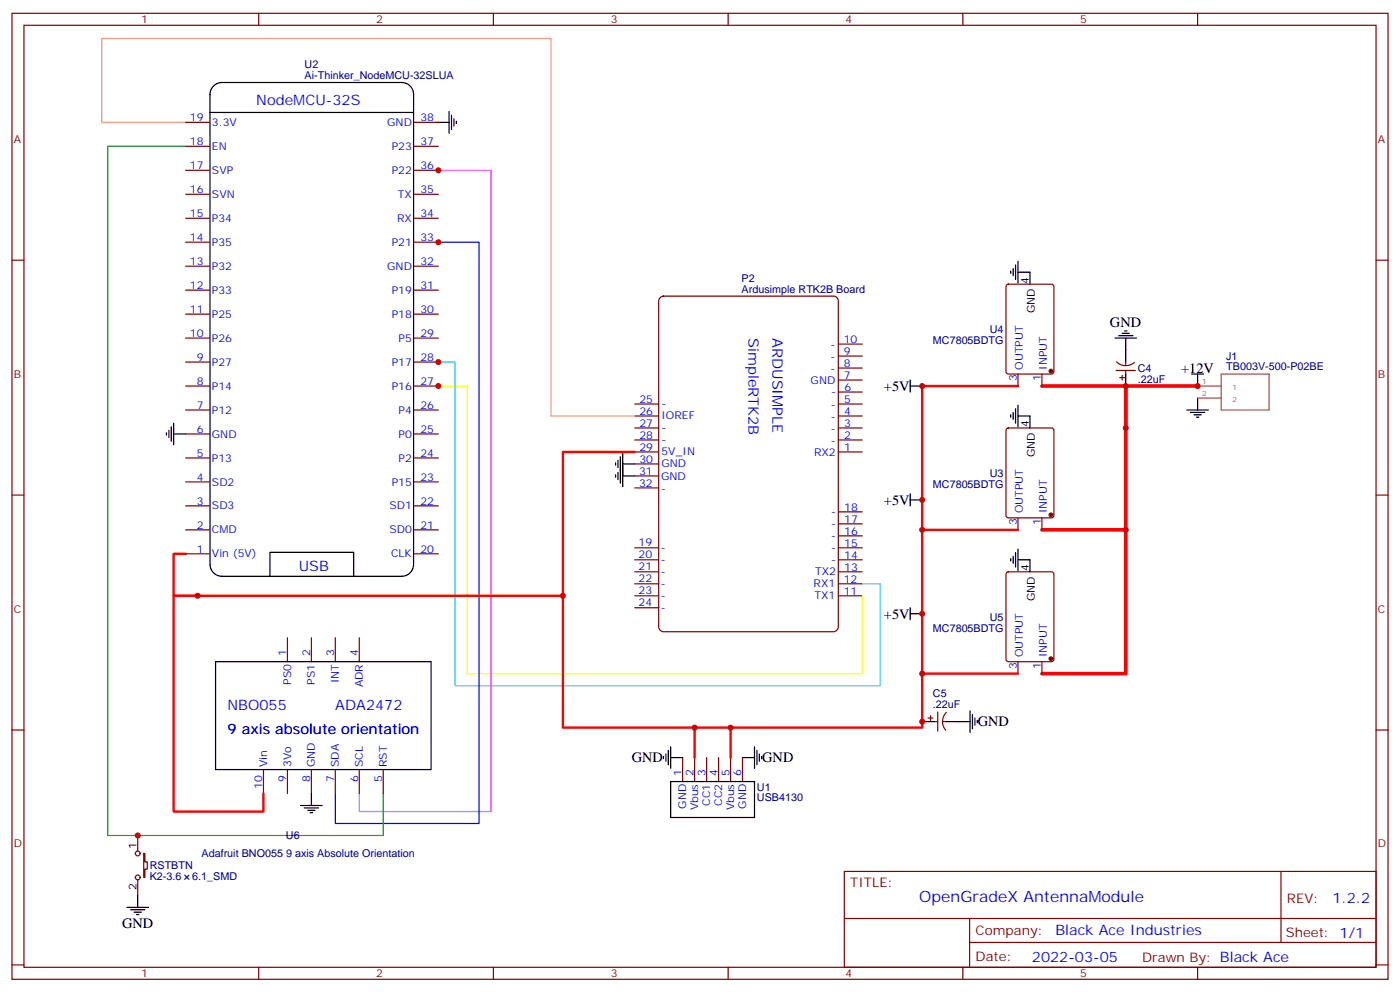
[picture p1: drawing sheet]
<svg xmlns="http://www.w3.org/2000/svg" width="412mm" height="292mm" viewBox="0 0 412 292" stroke-linecap="round" stroke-linejoin="round" font-family="sans-serif">
<g fill="none" stroke="#870000" stroke-width=".35">
<path d="M3.5 3.9h405.4v284.4h-405.4zM7.1 7.4h398.2v277.3h-398.2zM76.2 3.9v3.5M145.3 3.9v3.5M214.5 3.9v3.5M283.6 3.9v3.5M352.8 3.9v3.5M54.7 36h7M122.1 36h7M54.7 43.1h7M54.7 50.1h7M54.7 57.2h7"/>
<path d="M122.1 43.1h7M122.1 50.1h7M122.1 57.2h7M3.5 76.6h3.6M54.7 64.2h7M54.7 71.3h7M54.7 78.4h7M122.1 64.2h7M122.1 71.3h7M122.1 78.4h7M405.3 76.6h3.6M54.7 85.4h7"/>
<path d="M54.7 92.5h7M54.7 99.5h7M122.1 85.4h7M122.1 92.5h7M122.1 99.5h7M296.6 83.9l.4-.3h12.7l.7 .5v25.3l-.4 .6-13 .1-.6-.5-.1-25.3zM54.7 106.6h7M54.7 113.6h7M122.1 106.6h7M122.1 113.6h7M187 118.9h7M246.9 118.9h7.1"/>
<path d="M246.9 115.4h7.1M246.9 111.9h7.1M246.9 108.3h7.1M246.9 104.8h7.1M246.9 101.3h7.1M299.9 110.1v3.5M306.9 110.1v3.5M328.8 109h5.6M328.9 106.5a3.8 3.8 0 0 0 5.2 .2M329.8 111.2h1.5M330.6 110.5v1.4M331.6 106.6v1"/>
<path d="M331.6 109v1.1M54.7 120.7h7M54.7 127.7h7M54.7 134.8h7M122.1 120.7h7M122.1 127.7h7M122.1 134.8h7M187 133h7M187 129.5h7M187 126h7M187 122.4h7M187 136.6h7"/>
<path d="M246.9 133h7.1M246.9 129.5h7.1M246.9 126h7.1M246.9 122.4h7.1M296.6 126.2l.4-.2h12.7l.7 .4v25.3l-.4 .7h-13l-.6-.4-.1-25.3zM3.5 145.7h3.6M54.7 141.9h7M54.7 148.9h7M54.7 156h7M122.1 141.9h7M122.1 148.9h7M122.1 156h7"/>
<path d="M187 140.1h7M187 143.6h7M246.9 157.7h7.1M246.9 154.2h7.1M246.9 150.7h7.1M299.9 152.4v3.6M306.9 152.4v3.6M405.3 145.7h3.6M54.7 163h7M122.1 163h7M187 175.4h7M187 171.8h7"/>
<path d="M187 168.3h7M187 164.8h7M187 161.3h7M187 178.9h7M246.9 175.4h7.1M246.9 171.8h7.1M246.9 168.3h7.1M246.9 164.8h7.1M246.9 161.3h7.1M296.6 168.5l.4-.2h12.7l.7 .4v25.4l-.4 .6-13 .1-.6-.5-.1-25.3zM84.7 187.7v7.1M91.7 187.7v7.1"/>
<path d="M98.8 187.7v7.1M105.8 187.7v7.1M299.9 194.8v3.5M306.9 194.8v3.5M3.5 214.9h3.6M273.4 211.3h1.4M274.1 210.6v1.5M275.2 212.4h1M276.2 209.6v5.6M277.6 212.4h1.1M278.8 209.7a3.8 3.8 0 0 0-.2 5.2M405.3 214.9h3.6"/>
<path d="M77.6 226.5v7.1M84.7 226.5v7.1M91.7 226.5v7.1M98.8 226.5v7.1M105.8 226.5v7.1M112.9 226.5v7.1M201.1 223v7M204.6 223v7M208.1 223v7M211.7 223v7M215.2 223v7M218.7 223v7"/>
<path d="M40.6 245.9v4.6M40.6 259v4.6M42.3 251.2h.4v2.5h.7v2.1h-.7v2.5h-.4zM248.7 256.5h156.6v28.2h-156.6zM377.3 256.5v20.9M248.7 270.4h156.5M285.6 277.4h119.6M285.6 270.4v14.1M3.5 284h3.6M76.2 284.7v3.6M145.3 284.7v3.6M214.5 284.7v3.6"/>
<path d="M283.6 284.7v3.6M352.8 284.7v3.6M405.3 284h3.6"/>
<circle cx="40.6" cy="251.2" r=".71"/>
<circle cx="40.6" cy="258.3" r=".71"/>
</g>
<path d="M194.3 87.7l1.1-.5h50.1a1.41 1.41 0 0 1 1.4 1.4v95.9a1.51 1.51 0 0 1-1.4 1.4h-50.1a1.51 1.51 0 0 1-1.4-1.4v-95.9z" fill="none" stroke="#800000" stroke-width=".35"/>
<g fill="none" stroke="#000" stroke-width=".35">
<path d="M61.9 27.7v138.4a3.5 3.5 0 0 0 3.5 3.5h52.9a3.5 3.5 0 0 0 3.5-3.5M61.9 33.1h59.9M61.9 27.8a3.5 3.5 0 0 1 3.5-3.5h52.9a3.5 3.5 0 0 1 3.5 3.5v138.2M128.8 36h3.5M132.3 32.8v6.4M133 33.9v4.2M133.7 35v2.1M134.4 35.7v.7M297.7 79.8v.7M298.4 79.1v2.1M299.2 78v4.2M299.9 76.9v6.4"/>
<path d="M299.9 80.1h3.5v3.5M328.4 99.5h6.4M329.5 98.8h4.2M330.6 98.1h2.1M331.3 97.4h.7M331.6 99.5v7.1M268.1 111.9v3.5M268.1 113.6h3.5M299.9 119.3v6.3M331.6 110.1v3.5M351 110.1h3.5M352.8 110.1v3.5"/>
<path d="M352.8 117.2v3.5M49 127.4v.7M49.7 126.7v2.1M50.4 125.6v4.3M51.2 127.7h3.5M51.2 124.6v6.3M181.3 136.2v.7M181.3 139.7v.7M182 135.5v2.1M182 139v2.1M182.7 134.4v7.8M183.4 136.6h3.6"/>
<path d="M183.4 133.4v9.9M297.7 122.1v.7M298.4 121.4v2.1M299.2 120.3v4.3M299.9 122.4h3.5v3.6M349.6 120.7h6.4M350.7 121.4h4.2M351.7 122.1h2.1M352.4 122.8h.7M183.4 140.1h3.6M268.1 145.4v3.5M268.1 147.1h3.5"/>
<path d="M79.5 169.6v-7h24.7v7M268.1 178.9v3.5M297.7 164.4v.7M298.4 163.7v2.1M299.2 162.7v4.2M299.9 164.8h3.5v3.5M299.9 161.6v6.4M63.5 194.8h63.5v31.7h-63.5zM268.1 180.7h3.5M197.6 219.8v6.4M222.2 219.8v6.4M271.6 212.4h3.6"/>
<path d="M278.7 212.4h7.1M285.8 209.2v6.4M286.5 210.3v4.2M287.2 211.3v2.2M287.9 212.1v.7M88.5 237.1h6.4M89.6 237.8h4.2M90.7 238.5h2.1M91.4 239.2h.7M91.7 233.6v3.5M195.4 222.6v.7M196.1 221.9v2.1"/>
<path d="M196.8 220.9v4.2M197.6 230h24.6v10.6h-24.6zM197.6 223h3.5M218.7 223h3.5M223 220.9v4.2M223.7 221.9v2.1M224.4 222.6v.7M37.4 267.1h6.3M38.5 267.8h4.2M39.5 268.5h2.1M40.2 269.2h.7M40.6 263.6v3.5"/>
</g>
<path d="M128.8 113.6h8.8v84.7h116.4v-22.9" fill="none" stroke="#ff0" stroke-width=".35"/>
<path d="M128.8 106.6h5.3v95.2h125.2v-30h-5.3" fill="none" stroke="#3cf" stroke-width=".35"/>
<path d="M128.8 50.1h15.8v188.8h-38.8v-5.3" fill="none" stroke="#f0f" stroke-width=".35"/>
<path d="M128.8 71.3h12.3v171.1h-42.3v-8.8" fill="none" stroke="#00f" stroke-width=".35"/>
<path d="M54.7 43.1h-23v202.8h81.2v-12.3" fill="none" stroke="#008700" stroke-width=".35"/>
<path d="M54.7 36h-24.7v-24.7h132.3v111.1h24.7" fill="none" stroke="#f96" stroke-width=".35"/>
<path d="M306.9 113.6h24.7v84.7h-24.7M352.8 113.6h-21.2v12.4M306.9 156h24.7" fill="none" stroke="#f00" stroke-width="1.1"/>
<path d="M299.9 113.6h-28.3v100.6h-105.8v-81.2h21.2M271.6 156h28.3M54.7 163h-3.5v12.4h114.6M58.2 175.4h-7v63.5h26.4v-5.3M271.6 198.3h28.3M204.6 214.2v8.8M215.2 214.2v8.8" fill="none" stroke="#f00" stroke-width=".71"/>
<g fill="#870000" stroke="#870000" stroke-width=".35">
<circle cx="309.6" cy="109.2" r=".53"/>
<circle cx="309.6" cy="151.6" r=".53"/>
<circle cx="309.6" cy="193.9" r=".53"/>
</g>
<path d="M352.8 113.6h6.9M352.8 117.2h6.9M359.7 110.1h14.1v10.6h-14.1z" fill="none" stroke="#a64a4a" stroke-width=".35"/>
<g fill="#c00">
<circle cx="331.6" cy="126" r=".88"/>
<circle cx="271.6" cy="147.1" r=".88"/>
<circle cx="271.6" cy="180.7" r=".88"/>
<circle cx="165.8" cy="175.4" r=".88"/>
<circle cx="58.2" cy="175.4" r=".88"/>
<circle cx="331.6" cy="113.6" r=".88"/>
<circle cx="204.6" cy="214.2" r=".88"/>
<circle cx="215.2" cy="214.2" r=".88"/>
<circle cx="40.6" cy="245.9" r=".88"/>
<circle cx="129.1" cy="50.1" r=".88"/>
<circle cx="129.1" cy="113.6" r=".88"/>
<circle cx="129.1" cy="106.6" r=".88"/>
<circle cx="129.1" cy="71.3" r=".88"/>
<circle cx="331.6" cy="156" r=".88"/>
<circle cx="271.6" cy="113.6" r=".88"/>
<circle cx="271.6" cy="156" r=".88"/>
<circle cx="271.6" cy="198.3" r=".88"/>
<circle cx="271.6" cy="212.4" r=".88"/>
<circle cx="352.8" cy="113.6" r=".88"/>
</g>
<text font-size="4.6" fill="#00f" x="270.8" y="265.5">OpenGradeX AntennaModule</text>
<g font-size="4.2" fill="#00f">
<text x="75.5" y="30.8">NodeMCU-32S</text>
<text x="220.5" y="99.5" transform="rotate(90 220.5 99.5)">SimpleRTK2B</text>
<text x="227.5" y="99.5" transform="rotate(90 227.5 99.5)">ARDUSIMPLE</text>
<text x="88" y="168">USB</text>
<text x="67" y="208.9">NBO055</text>
<text x="98.8" y="208.9">ADA2472</text>
<text x="67" y="215.9">9 axis absolute orientation</text>
<text x="392.5" y="265.8">1.2.2</text>
<text x="310.9" y="275.3">Black Ace Industries</text>
<text x="304" y="283.1">2022-03-05</text>
</g>
<g font-size="4.2">
<text x="327" y="96.2">GND</text>
<text x="347.9" y="109.8">+12V</text>
<text x="260.4" y="115.1">+5V</text>
<text x="260.4" y="148.6">+5V</text>
<text x="260.4" y="182.1">+5V</text>
<text x="288" y="213.8">GND</text>
<text x="186.1" y="224.4">GND</text>
<text x="224.5" y="224.4">GND</text>
<text x="36" y="273.2">GND</text>
</g>
<g font-size="3.9" fill="#800">
<text x="250.5" y="261.1">TITLE:</text>
<text x="379.1" y="265.8">REV:</text>
<text x="287.4" y="275.3">Company:</text>
<text x="378.7" y="275.9">Sheet: 1/1</text>
<text x="287.4" y="283">Date:</text>
<text x="336.4" y="283.1">Drawn By: Black Ace</text>
</g>
<g font-size="3.2" fill="#800">
<text x="41.6" y="6.9">1</text>
<text x="110.8" y="6.9">2</text>
<text x="179.9" y="6.9">3</text>
<text x="249.1" y="6.9">4</text>
<text x="318.2" y="6.9">5</text>
<text x="4.1" y="42">A</text>
<text x="405.9" y="42">A</text>
<text x="4.1" y="111.2">B</text>
<text x="405.9" y="111.2">B</text>
<text x="4.1" y="180.3">C</text>
<text x="405.9" y="180.3">C</text>
<text x="4.1" y="249.4">D</text>
<text x="405.9" y="249.4">D</text>
<text x="41.6" y="287.7">1</text>
<text x="110.8" y="287.7">2</text>
<text x="179.9" y="287.7">3</text>
<text x="249.1" y="287.7">4</text>
<text x="318.2" y="287.7">5</text>
</g>
<g font-size="3.2" fill="#000080">
<text x="89.7" y="23.2">Ai-Thinker_NodeMCU-32SLUA</text>
<text x="89.7" y="20.1">U2</text>
<text x="218.5" y="83">P2</text>
<text x="218.5" y="86.1">Ardusimple RTK2B Board</text>
<text x="274.8" y="101.2">MC7805BDTG</text>
<text x="291.6" y="98">U4</text>
<text x="361.2" y="105.9">J1</text>
<text x="335.1" y="112.7">.22uF</text>
<text x="335.1" y="109.5">C4</text>
<text x="361.2" y="109">TB003V-500-P02BE</text>
<text x="274.8" y="143.6">MC7805BDTG</text>
<text x="291.6" y="140.3">U3</text>
<text x="274.8" y="185.9">MC7805BDTG</text>
<text x="291.6" y="182.7">U5</text>
<text x="274.8" y="208.5">.22uF</text>
<text x="274.8" y="205.3">C5</text>
<text x="223" y="232.8">U1</text>
<text x="223" y="235.9">USB4130</text>
<text x="84.2" y="247.1">U6</text>
<text x="44.1" y="255.9">RSTBTN</text>
<text x="59.4" y="252.3">Adafruit BNO055 9 axis Absolute Orientation</text>
<text x="44.1" y="259.1">K2-3.6</text>
<text x="56.6" y="259.1">6.1_SMD</text>
</g>
<g font-size="3.2" fill="#00f">
<text x="55.9" y="35.7">19</text>
<text x="123.8" y="35.7">38</text>
<text x="62.4" y="37.1">3.3V</text>
<text x="114.1" y="37.1">GND</text>
<text x="55.9" y="42.7">18</text>
<text x="62.4" y="44.1">EN</text>
<text x="115.4" y="44.1">P23</text>
<text x="123.8" y="42.7">37</text>
<text x="55.9" y="49.8">17</text>
<text x="62.4" y="51.2">SVP</text>
<text x="115.4" y="51.2">P22</text>
<text x="123.8" y="49.8">36</text>
<text x="55.9" y="56.8">16</text>
<text x="62.4" y="58.2">SVN</text>
<text x="117.2" y="58.2">TX</text>
<text x="123.8" y="56.8">35</text>
<text x="55.9" y="63.9">15</text>
<text x="62.4" y="65.3">P34</text>
<text x="117" y="65.3">RX</text>
<text x="123.8" y="63.9">34</text>
<text x="55.9" y="70.9">14</text>
<text x="123.8" y="70.9">33</text>
<text x="55.9" y="78">13</text>
<text x="62.4" y="72.4">P35</text>
<text x="115.4" y="72.4">P21</text>
<text x="123.8" y="78">32</text>
<text x="62.4" y="79.4">P32</text>
<text x="114.1" y="79.4">GND</text>
<text x="55.9" y="85.1">12</text>
<text x="62.4" y="86.5">P33</text>
<text x="115.4" y="86.5">P19</text>
<text x="123.8" y="85.1">31</text>
<text x="55.9" y="92.1">11</text>
<text x="62.4" y="93.5">P25</text>
<text x="115.4" y="93.5">P18</text>
<text x="123.8" y="92.1">30</text>
<text x="55.9" y="99.2">10</text>
<text x="62.4" y="100.6">P26</text>
<text x="117.4" y="100.6">P5</text>
<text x="123.8" y="99.2">29</text>
<text x="248.5" y="101">10</text>
<text x="58" y="106.2">9</text>
<text x="62.4" y="107.6">P27</text>
<text x="115.4" y="107.6">P17</text>
<text x="123.8" y="106.2">28</text>
<text x="244.6" y="105.9">-</text>
<text x="244.6" y="102.4">-</text>
<text x="248.5" y="104.5">9</text>
<text x="58" y="113.3">8</text>
<text x="123.8" y="113.3">27</text>
<text x="238.8" y="112.9">GND</text>
<text x="244.6" y="109.4">-</text>
<text x="248.5" y="111.5">7</text>
<text x="248.5" y="108">8</text>
<text x="299.5" y="112.3" transform="rotate(-90 299.5 112.3)">3</text>
<text x="301.3" y="108.8" transform="rotate(-90 301.3 108.8)">OUTPUT</text>
<text x="306.6" y="112.3" transform="rotate(-90 306.6 112.3)">1</text>
<text x="308.3" y="108.8" transform="rotate(-90 308.3 108.8)">INPUT</text>
<text x="62.4" y="114.7">P14</text>
<text x="115.4" y="114.7">P16</text>
<text x="188.3" y="118.5">25</text>
<text x="194.8" y="119.9">-</text>
<text x="244.9" y="116.4">-</text>
<text x="248.7" y="118.6">5</text>
<text x="248.8" y="115">6</text>
<text x="58" y="120.3">7</text>
<text x="62.4" y="121.7">P12</text>
<text x="117.4" y="121.7">P4</text>
<text x="123.8" y="120.3">26</text>
<text x="188.3" y="122">26</text>
<text x="188.3" y="125.6">27</text>
<text x="194.8" y="123.5">IOREF</text>
<text x="244.8" y="120">-</text>
<text x="244.8" y="123.5">-</text>
<text x="248.7" y="125.6">3</text>
<text x="248.7" y="122.1">4</text>
<text x="58" y="127.4">6</text>
<text x="62.4" y="128.8">GND</text>
<text x="117.4" y="128.8">P0</text>
<text x="123.8" y="127.4">25</text>
<text x="188.3" y="129.1">28</text>
<text x="194.8" y="127">-</text>
<text x="194.8" y="130.5">-</text>
<text x="244.8" y="130.6">-</text>
<text x="244.8" y="127">-</text>
<text x="248.7" y="129.2">2</text>
<text x="58" y="134.4">5</text>
<text x="62.4" y="135.9">P13</text>
<text x="117.4" y="135.9">P2</text>
<text x="123.8" y="134.4">24</text>
<text x="188.3" y="132.6">29</text>
<text x="188.3" y="136.2">30</text>
<text x="194.8" y="134">5V_IN</text>
<text x="194.8" y="137.6">GND</text>
<text x="239.8" y="134.1">RX2</text>
<text x="248.7" y="132.7">1</text>
<text x="58" y="141.5">4</text>
<text x="62.4" y="142.9">SD2</text>
<text x="115.4" y="142.9">P15</text>
<text x="123.8" y="141.5">23</text>
<text x="188.2" y="139.7">31</text>
<text x="188.2" y="143.3">32</text>
<text x="194.7" y="141.1">GND</text>
<text x="58" y="148.6">3</text>
<text x="62.4" y="150">SD3</text>
<text x="114.7" y="150">SD1</text>
<text x="123.8" y="148.6">22</text>
<text x="194.7" y="144.7">-</text>
<text x="58" y="155.6">2</text>
<text x="123.8" y="155.6">21</text>
<text x="244.8" y="155.3">-</text>
<text x="244.8" y="151.7">-</text>
<text x="248.7" y="153.8">17</text>
<text x="248.7" y="150.3">18</text>
<text x="299.5" y="154.6" transform="rotate(-90 299.5 154.6)">3</text>
<text x="301.3" y="151.1" transform="rotate(-90 301.3 151.1)">OUTPUT</text>
<text x="306.6" y="154.6" transform="rotate(-90 306.6 154.6)">1</text>
<text x="308.3" y="151.1" transform="rotate(-90 308.3 151.1)">INPUT</text>
<text x="62.4" y="157">CMD</text>
<text x="114.7" y="157">SD0</text>
<text x="188.1" y="160.8">19</text>
<text x="244.8" y="158.8">-</text>
<text x="248.7" y="160.9">15</text>
<text x="248.7" y="157.4">16</text>
<text x="58" y="162.7">1</text>
<text x="62.4" y="164.1">Vin (5V)</text>
<text x="115.2" y="164.1">CLK</text>
<text x="123.8" y="162.7">20</text>
<text x="188.1" y="164.4">20</text>
<text x="188.1" y="167.9">21</text>
<text x="194.6" y="162.2">-</text>
<text x="194.6" y="165.8">-</text>
<text x="244.8" y="165.8">-</text>
<text x="244.8" y="162.3">-</text>
<text x="248.7" y="168">13</text>
<text x="248.7" y="164.4">14</text>
<text x="188.1" y="171.4">22</text>
<text x="194.6" y="169.3">-</text>
<text x="194.6" y="172.8">-</text>
<text x="239.7" y="172.9">RX1</text>
<text x="240.1" y="169.4">TX2</text>
<text x="248.5" y="171.5">12</text>
<text x="188.1" y="174.9">23</text>
<text x="188.1" y="178.5">24</text>
<text x="194.6" y="176.4">-</text>
<text x="194.6" y="179.9">-</text>
<text x="239.9" y="176.4">TX1</text>
<text x="248.5" y="175">11</text>
<text x="84.3" y="193" transform="rotate(-90 84.3 193)">1</text>
<text x="91.4" y="193" transform="rotate(-90 91.4 193)">2</text>
<text x="98.4" y="193" transform="rotate(-90 98.4 193)">3</text>
<text x="105.5" y="193" transform="rotate(-90 105.5 193)">4</text>
<text x="299.5" y="197" transform="rotate(-90 299.5 197)">3</text>
<text x="301.3" y="193.5" transform="rotate(-90 301.3 193.5)">OUTPUT</text>
<text x="306.6" y="197" transform="rotate(-90 306.6 197)">1</text>
<text x="308.3" y="193.5" transform="rotate(-90 308.3 193.5)">INPUT</text>
<text x="85.7" y="201.6" transform="rotate(-90 85.7 201.6)">PS0</text>
<text x="92.8" y="201.6" transform="rotate(-90 92.8 201.6)">PS1</text>
<text x="99.8" y="201.1" transform="rotate(-90 99.8 201.1)">INT</text>
<text x="106.9" y="202.3" transform="rotate(-90 106.9 202.3)">ADR</text>
<text x="78.7" y="225.8" transform="rotate(-90 78.7 225.8)">Vin</text>
<text x="85.7" y="225.8" transform="rotate(-90 85.7 225.8)">3Vo</text>
<text x="92.8" y="225.8" transform="rotate(-90 92.8 225.8)">GND</text>
<text x="99.8" y="225.8" transform="rotate(-90 99.8 225.8)">SDA</text>
<text x="106.9" y="225.8" transform="rotate(-90 106.9 225.8)">SCL</text>
<text x="113.9" y="225.8" transform="rotate(-90 113.9 225.8)">RST</text>
<text x="77.3" y="232.3" transform="rotate(-90 77.3 232.3)">10</text>
<text x="84.3" y="230.3" transform="rotate(-90 84.3 230.3)">9</text>
<text x="91.4" y="230.3" transform="rotate(-90 91.4 230.3)">8</text>
<text x="98.4" y="230.3" transform="rotate(-90 98.4 230.3)">7</text>
<text x="105.5" y="230.3" transform="rotate(-90 105.5 230.3)">6</text>
<text x="112.5" y="230.3" transform="rotate(-90 112.5 230.3)">5</text>
<text x="200.7" y="228.3" transform="rotate(-90 200.7 228.3)">1</text>
<text x="204.3" y="228.3" transform="rotate(-90 204.3 228.3)">2</text>
<text x="207.8" y="228.3" transform="rotate(-90 207.8 228.3)">3</text>
<text x="211.3" y="228.3" transform="rotate(-90 211.3 228.3)">4</text>
<text x="214.8" y="228.3" transform="rotate(-90 214.8 228.3)">5</text>
<text x="218.4" y="228.3" transform="rotate(-90 218.4 228.3)">6</text>
<text x="202.1" y="238" transform="rotate(-90 202.1 238)">GND</text>
<text x="205.7" y="238.6" transform="rotate(-90 205.7 238.6)">Vbus</text>
<text x="209.2" y="237.2" transform="rotate(-90 209.2 237.2)">CC1</text>
<text x="212.7" y="237.2" transform="rotate(-90 212.7 237.2)">CC2</text>
<text x="216.3" y="238.6" transform="rotate(-90 216.3 238.6)">Vbus</text>
<text x="219.8" y="238" transform="rotate(-90 219.8 238)">GND</text>
</g>
<g font-size="3.2">
<text x="303" y="83.5" transform="rotate(-90 303 83.5)">4</text>
<text x="304.8" y="92.2" transform="rotate(-90 304.8 92.2)">GND</text>
<text x="303" y="125.8" transform="rotate(-90 303 125.8)">4</text>
<text x="304.8" y="134.6" transform="rotate(-90 304.8 134.6)">GND</text>
<text x="303" y="168.1" transform="rotate(-90 303 168.1)">4</text>
<text x="304.8" y="176.9" transform="rotate(-90 304.8 176.9)">GND</text>
<text x="40.2" y="249.8" transform="rotate(-90 40.2 249.8)">1</text>
<text x="40.2" y="262.1" transform="rotate(-90 40.2 262.1)">2</text>
</g>
<g font-size="2.1" fill="#a54b4b">
<text x="354.1" y="112.9">1</text>
<text x="354.1" y="116.5">2</text>
<text x="363.1" y="114.7">1</text>
<text x="363.1" y="118.2">2</text>
</g>
</svg>
